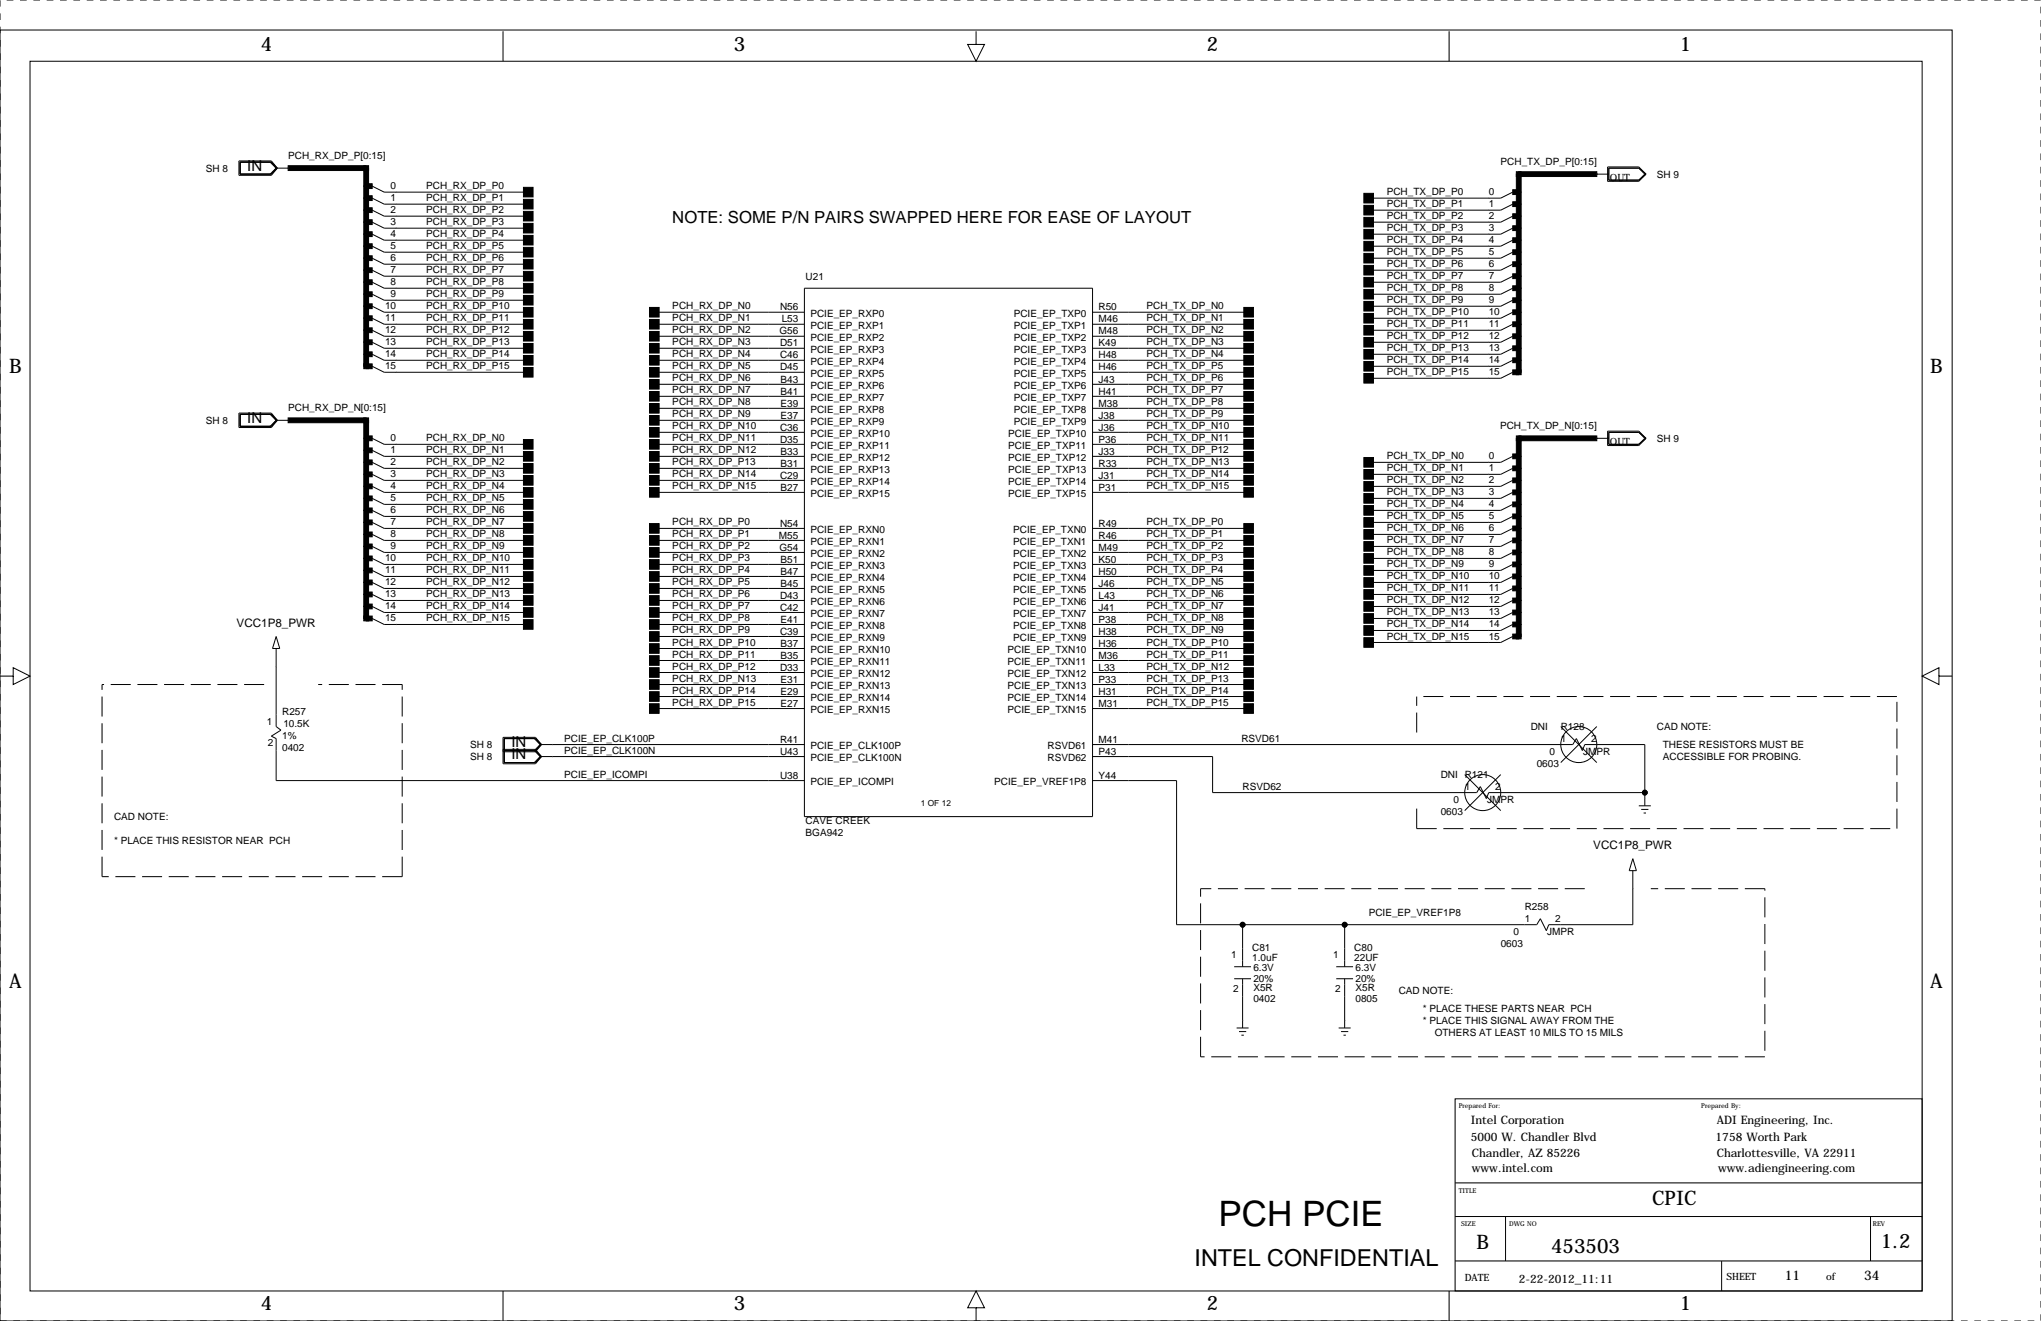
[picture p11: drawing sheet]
<svg xmlns="http://www.w3.org/2000/svg" width="432mm" height="279mm" viewBox="0 0 432 279" stroke-linecap="round" stroke-linejoin="round" font-family="sans-serif">
<path d="M0 0h431.8v279.4h-431.8z" fill="none" stroke="#000" stroke-width=".21" stroke-dasharray="1.4 1.4" stroke-linecap="butt"/>
<g fill="none" stroke="#000" stroke-width=".21">
<path d="M0 6.4h413v273h-413zM5.1 10.9h.1M6.3 13h400.4v260h-400.4zM106.4 6.6v6.4M206.5 6.6v2.8h1.8l-1.8 3.6-1.8-3.6h1.8M306.6 6.6v6.4M50.5 34h6.9l1.3 1.6-1.3 1.5h-6.9zM57.1 34.3l1.3 1.3M57.4 34.3h-6.6v2.5h6.6M57.4 34.3l1.3 1.3M57.4 34.3l1 1.3M58.4 35.6l-1.3 1.2"/>
<path d="M58.4 35.6l-1 1.2M58.4 35.6h2.6M58.7 35.6l-1.3 1.2M61 35.6h.1M78.7 39.4h.1M78.7 39.4l2.6 1.2h30.5M337.8 36.8h.1M337.8 36.8h2.6M340.1 35.3h6.6l1.5 1.5-1.5 1.6h-6.6zM346.7 35.6h-6.3v2.5h6.3M346.7 35.6l1.5 1.2M346.7 35.6l1.3 1.2-1.3 1.3"/>
<path d="M348.2 36.8l-1.5 1.3M78.7 41.9h.1M78.7 44.4h.1M78.7 52.1h.1M78.7 54.6h.1M78.7 57.2h.1M78.7 59.7h.1M78.7 47h.1M78.7 49.5h.1M78.7 59.7l2.6 1.3h30.5M78.7 41.9l2.6 1.3h30.5M78.7 44.4l2.6 1.3h30.5"/>
<path d="M78.7 47l2.6 1.3h30.5M78.7 49.5l2.6 1.3h30.5M78.7 52.1l2.6 1.2h30.5M78.7 54.6l2.6 1.3h30.5M78.7 57.2l2.6 1.2h30.5M83.8 45.7h.1M83.8 48.3h.1M83.8 50.8h.1M83.8 58.4h.1M83.8 40.6h.1M83.8 43.2h.1M83.8 53.3h.1"/>
<path d="M83.8 55.9h.1M315 41.9h.1M315 44.4h.1M315 52.1h.1M315 54.6h.1M315 57.2h.1M315 47h.1M315 49.5h.1M315 59.7h.1M320 40.6h.1M320 43.2h.1M320 45.7h.1"/>
<path d="M320 48.3h.1M320 50.8h.1M320 53.3h.1M320 55.9h.1M320 58.4h.1M320 40.6l-2.5 1.3h-27.9M320 43.2l-2.5 1.2h-27.9M320 45.7l-2.5 1.3h-27.9M320 48.3l-2.5 1.2h-27.9M320 50.8l-2.5 1.3h-27.9M320 53.3l-2.5 1.3h-27.9M320 55.9l-2.5 1.3h-27.9"/>
<path d="M320 58.4l-2.5 1.3h-27.9M78.7 64.8h.1M78.7 67.3h.1M78.7 69.8h.1M78.7 77.5h.1M78.7 62.2h.1M78.7 72.4h.1M78.7 74.9h.1M78.7 67.3l2.6 1.3h30.5M78.7 69.8l2.6 1.3h30.5M78.7 72.4l2.6 1.3h30.5M78.7 74.9l2.6 1.3h30.5"/>
<path d="M78.7 77.5l2.6 1.2h30.5M78.7 64.8l2.6 1.2h30.5M78.7 62.2l2.6 1.3h30.5M83.8 61h.1M83.8 63.5h.1M83.8 71.1h.1M83.8 73.7h.1M83.8 76.2h.1M83.8 66h.1M83.8 68.6h.1M83.8 78.7h.1M138.4 68.6h31.8"/>
<path d="M138.4 71.1h31.8M138.4 73.7h31.8M138.4 76.2h31.8M138.4 78.7h31.8M138.4 66h31.8M170.2 61h60.9v111.7h-60.9zM231.1 68.6h33.1M231.1 71.1h33.1M231.1 73.7h33.1M231.1 76.2h33.1M231.1 78.7h33.1M231.1 66h33.1"/>
<path d="M315 69.8h.1M315 77.5h.1M315 64.8h.1M315 67.3h.1M315 62.2h.1M315 72.4h.1M315 74.9h.1M320 61h.1M320 63.5h.1M320 66h.1M320 68.6h.1M320 71.1h.1"/>
<path d="M320 73.7h.1M320 76.2h.1M320 78.7h.1M320 61l-2.5 1.2h-27.9M320 63.5l-2.5 1.3h-27.9M320 66l-2.5 1.3h-27.9M320 68.6l-2.5 1.2h-27.9M320 71.1l-2.5 1.3h-27.9M320 73.7l-2.5 1.2h-27.9M320 76.2l-2.5 1.3h-27.9M320 78.7l-2.5 1.3h-27.9M50.5 87.4h6.9l1.3 1.5-1.3 1.5h-6.9z"/>
<path d="M57.1 87.6l1.3 1.3M57.4 87.6h-6.6v2.6h6.6M57.4 87.6l1.3 1.3M57.4 87.6l1 1.3M58.4 88.9h2.6M58.4 88.9l-1.3 1.3M58.4 88.9l-1 1.3M58.7 88.9l-1.3 1.3M61 88.9h.1M78.7 92.7h.1M78.7 95.2h.1M78.7 97.8h.1"/>
<path d="M78.7 97.8l2.6 1.3h30.5M78.7 92.7l2.6 1.3h30.5M78.7 95.2l2.6 1.3h30.5M83.8 96.5h.1M83.8 99.1h.1M83.8 94h.1M138.4 99.1h31.8M138.4 94h31.8M138.4 91.4h31.8M138.4 96.5h31.8M138.4 88.9h31.8M138.4 86.4h31.8"/>
<path d="M138.4 83.8h31.8M138.4 81.3h31.8M231.1 99.1h33.1M231.1 94h33.1M231.1 91.4h33.1M231.1 96.5h33.1M231.1 88.9h33.1M231.1 86.4h33.1M231.1 83.8h33.1M231.1 81.3h33.1M315 80h.1M315 97.8h.1"/>
<path d="M320 96.5h.1M320 99.1h.1M320 96.5l-2.5 1.3h-27.9M320 99.1l-2.5 1.2h-27.9M337.8 92.7h.1M337.8 92.7h2.6M340.1 91.2h6.6l1.5 1.5-1.5 1.5h-6.6zM346.7 91.4h-6.3v2.6h6.3M346.7 91.4l1.5 1.3M346.7 91.4l1.3 1.3-1.3 1.3M348.2 92.7l-1.5 1.3M78.7 118.1h.1"/>
<path d="M78.7 105.4h.1M78.7 113h.1M78.7 115.6h.1M78.7 100.3h.1M78.7 102.9h.1M78.7 107.9h.1M78.7 110.5h.1M78.7 102.9l2.6 1.2h30.5M78.7 100.3l2.6 1.3h30.5M78.7 118.1l2.6 1.3h30.5M78.7 115.6l2.6 1.2h30.5M78.7 113l2.6 1.3h30.5"/>
<path d="M78.7 110.5l2.6 1.3h30.5M78.7 105.4l2.6 1.3h30.5M78.7 107.9l2.6 1.3h30.5M83.8 114.3h.1M83.8 116.8h.1M83.8 119.4h.1M83.8 101.6h.1M83.8 104.1h.1M83.8 106.7h.1M83.8 109.2h.1M83.8 111.8h.1M138.4 104.1h31.8"/>
<path d="M138.4 101.6h31.8M138.4 119.4h31.8M138.4 116.8h31.8M138.4 114.3h31.8M138.4 111.8h31.8M231.1 104.1h33.1M231.1 101.6h33.1M231.1 119.4h33.1M231.1 116.8h33.1M231.1 114.3h33.1M231.1 111.8h33.1M315 105.4h.1"/>
<path d="M315 118.1h.1M315 100.3h.1M315 102.9h.1M315 107.9h.1M315 110.5h.1M315 113h.1M315 115.6h.1M320 116.8h.1M320 119.4h.1M320 101.6h.1M320 104.1h.1M320 106.7h.1"/>
<path d="M320 109.2h.1M320 111.8h.1M320 114.3h.1M320 116.8l-2.5 1.3h-27.9M320 119.4l-2.5 1.3h-27.9M320 101.6l-2.5 1.3h-27.9M320 104.1l-2.5 1.3h-27.9M320 106.7l-2.5 1.2h-27.9M320 109.2l-2.5 1.3h-27.9M320 111.8l-2.5 1.2h-27.9M320 114.3l-2.5 1.3h-27.9M58.4 134.6l.8 2.6h-1.5z"/>
<path d="M58.4 137.2v16.5l1 .7-2 1.3 1 .5v8.9h111.8M78.7 130.8h.1M78.7 120.7h.1M78.7 123.2h.1M78.7 125.7h.1M78.7 128.3h.1M78.7 120.7l2.6 1.2h30.5M78.7 130.8l2.6 1.3h30.5M78.7 123.2l2.6 1.3h30.5M78.7 125.7l2.6 1.3h30.5M78.7 128.3l2.6 1.2h30.5M83.8 121.9h.1"/>
<path d="M83.8 124.5h.1M83.8 127h.1M83.8 129.5h.1M83.8 132.1h.1M138.4 139.7h31.8M138.4 121.9h31.8M138.4 134.6h31.8M138.4 132.1h31.8M138.4 124.5h31.8M138.4 127h31.8M138.4 129.5h31.8M138.4 137.2h31.8"/>
<path d="M231.1 139.7h33.1M231.1 121.9h33.1M231.1 134.6h33.1M231.1 132.1h33.1M231.1 124.5h33.1M231.1 127h33.1M231.1 129.5h33.1M231.1 137.2h33.1M315 130.8h.1M315 120.7h.1M315 123.2h.1M315 125.7h.1"/>
<path d="M315 128.3h.1M315 133.3h.1M315 135.9h.1M320 121.9h.1M320 124.5h.1M320 127h.1M320 129.5h.1M320 132.1h.1M320 134.6h.1M320 121.9l-2.5 1.3h-27.9M320 124.5l-2.5 1.2h-27.9M320 127l-2.5 1.3h-27.9"/>
<path d="M320 129.5l-2.5 1.3h-27.9M320 132.1l-2.5 1.2h-27.9M320 134.6l-2.5 1.3h-27.9M0 143h2.8v-1.8l3.5 1.8-3.5 1.8v-1.8M58.4 141h.1M106.4 158.5h6.9l1.3 1.5M106.7 158.8h6.6M113 156.2l1.3 1.3M113.3 156.2h-6.6v5.1h6.6M113.3 158.8l1.3 1.2M113.3 158.8l1 1.2M113.3 156.2l1.3 1.3"/>
<path d="M113.3 156.2l1 1.3M114.3 157.5l-1.3 1.3 1.3 1.2M114.3 157.5l-1 1.3M114.3 157.5h55.9M114.6 157.5l-1.3-1.5h-6.9v5.5h6.9l1.3-1.5M114.6 157.5l-1.3 1.5h-6.9M114.6 157.5l-1.3 1.3M116.8 157.5h.1M138.4 144.8h31.8M138.4 149.9h31.8M138.4 142.2h31.8M138.4 147.3h31.8"/>
<path d="M231.1 144.8h33.1M231.1 149.9h33.1M231.1 142.2h33.1M231.1 147.3h33.1M231.1 157.5h101.6l.8-1.3 1.3 2.6 .5-1.3h12.7v12.9M330.2 153.7l7.6 7.6M337.8 153.7l-7.6 7.6M410.2 143v-1.8l-3.5 1.8 3.5 1.8v-1.8h2.8M114.3 160l-1.3 1.3M114.3 160l-1 1.3M114.3 160h55.9M114.6 160l-1.3 1.3"/>
<path d="M116.8 160h.1M231.1 165.1h17.8v30.5h76.2l.8-1.3 1.3 2.5 .5-1.2h17.7v-11.5M231.1 160h25.4v7.6h55.9l.8-1.2 1.3 2.5 .5-1.3h33M309.9 163.8l7.6 7.6M317.5 163.8l-7.6 7.6M346.7 170.4h2.5M347.2 171.2h1.5M347.7 172h.5M348 168.9h.1M262.9 195.6v8.9M284.5 195.6v8.9M345.4 188h.1"/>
<path d="M345.4 181.6l.8 2.5h-1.5zM261.1 207h3.6M261.1 204.5h3.6M261.6 217.4h2.6M262.1 218.2h1.6M262.6 218.9h.5M262.9 215.9h.1M262.9 207v10.4M282.7 207h3.6M282.7 204.5h3.6M283.2 217.4h2.6M283.7 218.2h1.5"/>
<path d="M284.2 218.9h.5M284.5 215.9h.1M284.5 207v10.4M307.8 232.4h98.9v40.6h-98.9zM307.8 250.2h98.9M307.8 257.3h98.9M318.5 257.3v9.4M395.7 257.3v9.4M106.4 273v6.4M206.5 276.6h1.8l-1.8-3.6-1.8 3.6h1.8v2.8M306.6 273v6.4M307.8 266.7h98.9"/>
<path d="M364.2 266.7v6.3"/>
<circle cx="334" cy="157.5" r="3.8"/>
<circle cx="313.7" cy="167.6" r="3.8"/>
<circle cx="348" cy="167.6" r=".51"/>
<circle cx="262.9" cy="195.6" r=".51"/>
<circle cx="284.5" cy="195.6" r=".51"/>
</g>
<g fill="#000" stroke="#000" stroke-width=".21">
<path d="M61 35.1h16.5v1h-16.5z" fill-rule="evenodd"/>
<path d="M77 35.6h1v3.8h-1z" fill-rule="evenodd"/>
<path d="M77 35.1h1v1h-1z" fill-rule="evenodd"/>
<path d="M77.5 38.9h1.2v1h-1.2z" fill-rule="evenodd"/>
<path d="M320.8 36.3h1v1h-1z" fill-rule="evenodd"/>
<path d="M321.3 36.3h16.5v1h-16.5z" fill-rule="evenodd"/>
<path d="M77 49.5h1v2.6h-1z" fill-rule="evenodd"/>
<path d="M77 57.2h1v2.5h-1z" fill-rule="evenodd"/>
<path d="M77 54.6h1v2.6h-1z" fill-rule="evenodd"/>
<path d="M77 52.1h1v2.5h-1z" fill-rule="evenodd"/>
<path d="M77 47h1v2.5h-1z" fill-rule="evenodd"/>
<path d="M77 44.4h1v2.6h-1z" fill-rule="evenodd"/>
<path d="M77 41.9h1v2.5h-1z" fill-rule="evenodd"/>
<path d="M77 39.4h1v2.5h-1z" fill-rule="evenodd"/>
<path d="M77.5 41.4h1.2v1h-1.2z" fill-rule="evenodd"/>
<path d="M77.5 43.9h1.2v1.1h-1.2z" fill-rule="evenodd"/>
<path d="M77.5 46.5h1.2v1h-1.2z" fill-rule="evenodd"/>
<path d="M77.5 49h1.2v1h-1.2z" fill-rule="evenodd"/>
<path d="M77.5 56.6h1.2v1.1h-1.2z" fill-rule="evenodd"/>
<path d="M77.5 54.1h1.2v1h-1.2z" fill-rule="evenodd"/>
<path d="M77.5 51.6h1.2v1h-1.2z" fill-rule="evenodd"/>
<path d="M110.7 44.7h2.1v2h-2.1z" fill-rule="evenodd"/>
<path d="M110.7 49.8h2.1v2h-2.1z" fill-rule="evenodd"/>
<path d="M110.7 52.3h2.1v2.1h-2.1z" fill-rule="evenodd"/>
<path d="M110.7 54.9h2.1v2h-2.1z" fill-rule="evenodd"/>
<path d="M110.7 57.4h2.1v2h-2.1z" fill-rule="evenodd"/>
<path d="M110.7 47.2h2.1v2.1h-2.1z" fill-rule="evenodd"/>
<path d="M110.7 42.2h2.1v2h-2.1z" fill-rule="evenodd"/>
<path d="M110.7 39.6h2.1v2.1h-2.1z" fill-rule="evenodd"/>
<path d="M288.5 51.1h2.1v2h-2.1z" fill-rule="evenodd"/>
<path d="M288.5 48.5h2.1v2h-2.1z" fill-rule="evenodd"/>
<path d="M288.5 46h2.1v2h-2.1z" fill-rule="evenodd"/>
<path d="M288.5 43.4h2.1v2.1h-2.1z" fill-rule="evenodd"/>
<path d="M288.5 40.9h2.1v2h-2.1z" fill-rule="evenodd"/>
<path d="M288.5 53.6h2.1v2h-2.1z" fill-rule="evenodd"/>
<path d="M288.5 56.1h2.1v2.1h-2.1z" fill-rule="evenodd"/>
<path d="M320 57.9h1.3v1h-1.3z" fill-rule="evenodd"/>
<path d="M320 55.4h1.3v1h-1.3z" fill-rule="evenodd"/>
<path d="M320 52.8h1.3v1h-1.3z" fill-rule="evenodd"/>
<path d="M320 50.3h1.3v1h-1.3z" fill-rule="evenodd"/>
<path d="M320 47.8h1.3v1h-1.3z" fill-rule="evenodd"/>
<path d="M320 45.2h1.3v1h-1.3z" fill-rule="evenodd"/>
<path d="M320 42.7h1.3v1h-1.3z" fill-rule="evenodd"/>
<path d="M320 40.1h1.3v1h-1.3z" fill-rule="evenodd"/>
<path d="M320.8 55.9h1v2.5h-1z" fill-rule="evenodd"/>
<path d="M320.8 53.3h1v2.6h-1z" fill-rule="evenodd"/>
<path d="M320.8 50.8h1v2.5h-1z" fill-rule="evenodd"/>
<path d="M320.8 48.3h1v2.5h-1z" fill-rule="evenodd"/>
<path d="M320.8 45.7h1v2.6h-1z" fill-rule="evenodd"/>
<path d="M320.8 43.2h1v2.5h-1z" fill-rule="evenodd"/>
<path d="M320.8 40.6h1v2.6h-1z" fill-rule="evenodd"/>
<path d="M320.8 36.8h1v3.8h-1z" fill-rule="evenodd"/>
<path d="M77 59.7h1v2.5h-1z" fill-rule="evenodd"/>
<path d="M77 69.8h1v2.6h-1z" fill-rule="evenodd"/>
<path d="M77 74.9h1v2.6h-1z" fill-rule="evenodd"/>
<path d="M77 72.4h1v2.5h-1z" fill-rule="evenodd"/>
<path d="M77 67.3h1v2.5h-1z" fill-rule="evenodd"/>
<path d="M77 64.8h1v2.5h-1z" fill-rule="evenodd"/>
<path d="M77 62.2h1v2.6h-1z" fill-rule="evenodd"/>
<path d="M77 77h1v1h-1z" fill-rule="evenodd"/>
<path d="M77.5 59.2h1.2v1h-1.2z" fill-rule="evenodd"/>
<path d="M77.5 69.3h1.2v1.1h-1.2z" fill-rule="evenodd"/>
<path d="M77.5 77h1.2v1h-1.2z" fill-rule="evenodd"/>
<path d="M77.5 74.4h1.2v1h-1.2z" fill-rule="evenodd"/>
<path d="M77.5 71.9h1.2v1h-1.2z" fill-rule="evenodd"/>
<path d="M77.5 66.8h1.2v1h-1.2z" fill-rule="evenodd"/>
<path d="M77.5 64.3h1.2v1h-1.2z" fill-rule="evenodd"/>
<path d="M77.5 61.7h1.2v1h-1.2z" fill-rule="evenodd"/>
<path d="M110.7 75.2h2.1v2h-2.1z" fill-rule="evenodd"/>
<path d="M110.7 70.1h2.1v2h-2.1z" fill-rule="evenodd"/>
<path d="M110.7 59.9h2.1v2.1h-2.1z" fill-rule="evenodd"/>
<path d="M110.7 62.5h2.1v2h-2.1z" fill-rule="evenodd"/>
<path d="M110.7 65h2.1v2.1h-2.1z" fill-rule="evenodd"/>
<path d="M110.7 67.6h2.1v2h-2.1z" fill-rule="evenodd"/>
<path d="M110.7 72.6h2.1v2.1h-2.1z" fill-rule="evenodd"/>
<path d="M110.7 77.7h2.1v2.1h-2.1z" fill-rule="evenodd"/>
<path d="M137.4 65h2v2.1h-2z" fill-rule="evenodd"/>
<path d="M137.4 70.1h2v2h-2z" fill-rule="evenodd"/>
<path d="M137.4 67.6h2v2h-2z" fill-rule="evenodd"/>
<path d="M137.4 72.6h2v2.1h-2z" fill-rule="evenodd"/>
<path d="M137.4 75.2h2v2h-2z" fill-rule="evenodd"/>
<path d="M137.4 77.7h2v2.1h-2z" fill-rule="evenodd"/>
<path d="M263.1 67.6h2.1v2h-2.1z" fill-rule="evenodd"/>
<path d="M263.1 70.1h2.1v2h-2.1z" fill-rule="evenodd"/>
<path d="M263.1 72.6h2.1v2.1h-2.1z" fill-rule="evenodd"/>
<path d="M263.1 75.2h2.1v2h-2.1z" fill-rule="evenodd"/>
<path d="M263.1 77.7h2.1v2.1h-2.1z" fill-rule="evenodd"/>
<path d="M263.1 65h2.1v2.1h-2.1z" fill-rule="evenodd"/>
<path d="M288.5 68.8h2.1v2.1h-2.1z" fill-rule="evenodd"/>
<path d="M288.5 73.9h2.1v2h-2.1z" fill-rule="evenodd"/>
<path d="M288.5 66.3h2.1v2h-2.1z" fill-rule="evenodd"/>
<path d="M288.5 76.5h2.1v2h-2.1z" fill-rule="evenodd"/>
<path d="M288.5 58.7h2.1v2h-2.1z" fill-rule="evenodd"/>
<path d="M288.5 61.2h2.1v2h-2.1z" fill-rule="evenodd"/>
<path d="M288.5 63.8h2.1v2h-2.1z" fill-rule="evenodd"/>
<path d="M288.5 71.4h2.1v2h-2.1z" fill-rule="evenodd"/>
<path d="M320 60.5h1.3v1h-1.3z" fill-rule="evenodd"/>
<path d="M320 78.2h1.3v1h-1.3z" fill-rule="evenodd"/>
<path d="M320 75.7h1.3v1h-1.3z" fill-rule="evenodd"/>
<path d="M320 73.2h1.3v1h-1.3z" fill-rule="evenodd"/>
<path d="M320 70.6h1.3v1h-1.3z" fill-rule="evenodd"/>
<path d="M320 68.1h1.3v1h-1.3z" fill-rule="evenodd"/>
<path d="M320 65.5h1.3v1h-1.3z" fill-rule="evenodd"/>
<path d="M320 63h1.3v1h-1.3z" fill-rule="evenodd"/>
<path d="M320.8 58.4h1v2.6h-1z" fill-rule="evenodd"/>
<path d="M320.8 61h1v2.5h-1z" fill-rule="evenodd"/>
<path d="M320.8 63.5h1v2.5h-1z" fill-rule="evenodd"/>
<path d="M320.8 66h1v2.6h-1z" fill-rule="evenodd"/>
<path d="M320.8 68.6h1v2.5h-1z" fill-rule="evenodd"/>
<path d="M320.8 71.1h1v2.6h-1z" fill-rule="evenodd"/>
<path d="M320.8 73.7h1v2.5h-1z" fill-rule="evenodd"/>
<path d="M320.8 76.2h1v2.5h-1z" fill-rule="evenodd"/>
<path d="M320.8 78.2h1v1h-1z" fill-rule="evenodd"/>
<path d="M61 88.4h16.5v1h-16.5z" fill-rule="evenodd"/>
<path d="M77 88.9h1v3.8h-1z" fill-rule="evenodd"/>
<path d="M77 92.7h1v2.5h-1z" fill-rule="evenodd"/>
<path d="M77 95.2h1v2.6h-1z" fill-rule="evenodd"/>
<path d="M77 88.4h1v1h-1z" fill-rule="evenodd"/>
<path d="M77.5 92.2h1.2v1h-1.2z" fill-rule="evenodd"/>
<path d="M77.5 94.7h1.2v1.1h-1.2z" fill-rule="evenodd"/>
<path d="M77.5 97.3h1.2v1h-1.2z" fill-rule="evenodd"/>
<path d="M110.7 93h2.1v2h-2.1z" fill-rule="evenodd"/>
<path d="M110.7 95.5h2.1v2h-2.1z" fill-rule="evenodd"/>
<path d="M137.4 95.5h2v2h-2z" fill-rule="evenodd"/>
<path d="M137.4 80.3h2v2h-2z" fill-rule="evenodd"/>
<path d="M137.4 82.8h2v2h-2z" fill-rule="evenodd"/>
<path d="M137.4 85.3h2v2.1h-2z" fill-rule="evenodd"/>
<path d="M137.4 87.9h2v2h-2z" fill-rule="evenodd"/>
<path d="M137.4 90.4h2v2.1h-2z" fill-rule="evenodd"/>
<path d="M137.4 93h2v2h-2z" fill-rule="evenodd"/>
<path d="M263.1 93h2.1v2h-2.1z" fill-rule="evenodd"/>
<path d="M263.1 90.4h2.1v2.1h-2.1z" fill-rule="evenodd"/>
<path d="M263.1 95.5h2.1v2h-2.1z" fill-rule="evenodd"/>
<path d="M263.1 87.9h2.1v2h-2.1z" fill-rule="evenodd"/>
<path d="M263.1 85.3h2.1v2.1h-2.1z" fill-rule="evenodd"/>
<path d="M263.1 82.8h2.1v2h-2.1z" fill-rule="evenodd"/>
<path d="M263.1 80.3h2.1v2h-2.1z" fill-rule="evenodd"/>
<path d="M288.5 79h2.1v2h-2.1z" fill-rule="evenodd"/>
<path d="M288.5 96.8h2.1v2h-2.1z" fill-rule="evenodd"/>
<path d="M320 98.6h1.3v1h-1.3z" fill-rule="evenodd"/>
<path d="M320 96h1.3v1h-1.3z" fill-rule="evenodd"/>
<path d="M320.8 92.7h1v3.8h-1z" fill-rule="evenodd"/>
<path d="M320.8 96.5h1v2.6h-1z" fill-rule="evenodd"/>
<path d="M320.8 92.2h1v1h-1z" fill-rule="evenodd"/>
<path d="M321.3 92.2h16.5v1h-16.5z" fill-rule="evenodd"/>
<path d="M77 115.6h1v2.5h-1z" fill-rule="evenodd"/>
<path d="M77 113h1v2.6h-1z" fill-rule="evenodd"/>
<path d="M77 97.8h1v2.5h-1z" fill-rule="evenodd"/>
<path d="M77 100.3h1v2.6h-1z" fill-rule="evenodd"/>
<path d="M77 102.9h1v2.5h-1z" fill-rule="evenodd"/>
<path d="M77 105.4h1v2.5h-1z" fill-rule="evenodd"/>
<path d="M77 107.9h1v2.6h-1z" fill-rule="evenodd"/>
<path d="M77 110.5h1v2.5h-1z" fill-rule="evenodd"/>
<path d="M77.5 115.1h1.2v1h-1.2z" fill-rule="evenodd"/>
<path d="M77.5 117.6h1.2v1h-1.2z" fill-rule="evenodd"/>
<path d="M77.5 99.8h1.2v1h-1.2z" fill-rule="evenodd"/>
<path d="M77.5 102.4h1.2v1h-1.2z" fill-rule="evenodd"/>
<path d="M77.5 104.9h1.2v1h-1.2z" fill-rule="evenodd"/>
<path d="M77.5 107.4h1.2v1.1h-1.2z" fill-rule="evenodd"/>
<path d="M77.5 110h1.2v1h-1.2z" fill-rule="evenodd"/>
<path d="M77.5 112.5h1.2v1h-1.2z" fill-rule="evenodd"/>
<path d="M110.7 98h2.1v2.1h-2.1z" fill-rule="evenodd"/>
<path d="M110.7 100.6h2.1v2h-2.1z" fill-rule="evenodd"/>
<path d="M110.7 103.1h2.1v2.1h-2.1z" fill-rule="evenodd"/>
<path d="M110.7 105.7h2.1v2h-2.1z" fill-rule="evenodd"/>
<path d="M110.7 108.2h2.1v2h-2.1z" fill-rule="evenodd"/>
<path d="M110.7 110.7h2.1v2.1h-2.1z" fill-rule="evenodd"/>
<path d="M110.7 113.3h2.1v2h-2.1z" fill-rule="evenodd"/>
<path d="M110.7 115.8h2.1v2.1h-2.1z" fill-rule="evenodd"/>
<path d="M137.4 98h2v2.1h-2z" fill-rule="evenodd"/>
<path d="M137.4 110.7h2v2.1h-2z" fill-rule="evenodd"/>
<path d="M137.4 115.8h2v2.1h-2z" fill-rule="evenodd"/>
<path d="M137.4 100.6h2v2h-2z" fill-rule="evenodd"/>
<path d="M137.4 103.1h2v2.1h-2z" fill-rule="evenodd"/>
<path d="M137.4 113.3h2v2h-2z" fill-rule="evenodd"/>
<path d="M263.1 103.1h2.1v2.1h-2.1z" fill-rule="evenodd"/>
<path d="M263.1 98h2.1v2.1h-2.1z" fill-rule="evenodd"/>
<path d="M263.1 100.6h2.1v2h-2.1z" fill-rule="evenodd"/>
<path d="M263.1 115.8h2.1v2.1h-2.1z" fill-rule="evenodd"/>
<path d="M263.1 113.3h2.1v2h-2.1z" fill-rule="evenodd"/>
<path d="M263.1 110.7h2.1v2.1h-2.1z" fill-rule="evenodd"/>
<path d="M288.5 99.3h2.1v2h-2.1z" fill-rule="evenodd"/>
<path d="M288.5 101.9h2.1v2h-2.1z" fill-rule="evenodd"/>
<path d="M288.5 104.4h2.1v2h-2.1z" fill-rule="evenodd"/>
<path d="M288.5 106.9h2.1v2.1h-2.1z" fill-rule="evenodd"/>
<path d="M288.5 109.5h2.1v2h-2.1z" fill-rule="evenodd"/>
<path d="M288.5 112h2.1v2h-2.1z" fill-rule="evenodd"/>
<path d="M288.5 114.6h2.1v2h-2.1z" fill-rule="evenodd"/>
<path d="M288.5 117.1h2.1v2h-2.1z" fill-rule="evenodd"/>
<path d="M320 116.3h1.3v1h-1.3z" fill-rule="evenodd"/>
<path d="M320 113.8h1.3v1h-1.3z" fill-rule="evenodd"/>
<path d="M320 111.3h1.3v1h-1.3z" fill-rule="evenodd"/>
<path d="M320 108.7h1.3v1h-1.3z" fill-rule="evenodd"/>
<path d="M320 106.2h1.3v1h-1.3z" fill-rule="evenodd"/>
<path d="M320 103.6h1.3v1h-1.3z" fill-rule="evenodd"/>
<path d="M320 101.1h1.3v1h-1.3z" fill-rule="evenodd"/>
<path d="M320 118.9h1.3v1h-1.3z" fill-rule="evenodd"/>
<path d="M320.8 99.1h1v2.5h-1z" fill-rule="evenodd"/>
<path d="M320.8 101.6h1v2.5h-1z" fill-rule="evenodd"/>
<path d="M320.8 104.1h1v2.6h-1z" fill-rule="evenodd"/>
<path d="M320.8 106.7h1v2.5h-1z" fill-rule="evenodd"/>
<path d="M320.8 109.2h1v2.6h-1z" fill-rule="evenodd"/>
<path d="M320.8 111.8h1v2.5h-1z" fill-rule="evenodd"/>
<path d="M320.8 114.3h1v2.5h-1z" fill-rule="evenodd"/>
<path d="M320.8 116.8h1v2.6h-1z" fill-rule="evenodd"/>
<path d="M77 128.3h1v2.5h-1z" fill-rule="evenodd"/>
<path d="M77 125.7h1v2.6h-1z" fill-rule="evenodd"/>
<path d="M77 123.2h1v2.5h-1z" fill-rule="evenodd"/>
<path d="M77 120.7h1v2.5h-1z" fill-rule="evenodd"/>
<path d="M77 118.1h1v2.6h-1z" fill-rule="evenodd"/>
<path d="M77 130.3h1v1h-1z" fill-rule="evenodd"/>
<path d="M77.5 120.1h1.2v1.1h-1.2z" fill-rule="evenodd"/>
<path d="M77.5 122.7h1.2v1h-1.2z" fill-rule="evenodd"/>
<path d="M77.5 125.2h1.2v1h-1.2z" fill-rule="evenodd"/>
<path d="M77.5 127.8h1.2v1h-1.2z" fill-rule="evenodd"/>
<path d="M77.5 130.3h1.2v1h-1.2z" fill-rule="evenodd"/>
<path d="M110.7 123.4h2.1v2.1h-2.1z" fill-rule="evenodd"/>
<path d="M110.7 131.1h2.1v2h-2.1z" fill-rule="evenodd"/>
<path d="M110.7 118.4h2.1v2h-2.1z" fill-rule="evenodd"/>
<path d="M110.7 120.9h2.1v2h-2.1z" fill-rule="evenodd"/>
<path d="M110.7 128.5h2.1v2.1h-2.1z" fill-rule="evenodd"/>
<path d="M110.7 126h2.1v2h-2.1z" fill-rule="evenodd"/>
<path d="M137.4 120.9h2v2h-2z" fill-rule="evenodd"/>
<path d="M137.4 123.4h2v2.1h-2z" fill-rule="evenodd"/>
<path d="M137.4 126h2v2h-2z" fill-rule="evenodd"/>
<path d="M137.4 128.5h2v2.1h-2z" fill-rule="evenodd"/>
<path d="M137.4 131.1h2v2h-2z" fill-rule="evenodd"/>
<path d="M137.4 133.6h2v2h-2z" fill-rule="evenodd"/>
<path d="M137.4 136.1h2v2.1h-2z" fill-rule="evenodd"/>
<path d="M137.4 118.4h2v2h-2z" fill-rule="evenodd"/>
<path d="M263.1 120.9h2.1v2h-2.1z" fill-rule="evenodd"/>
<path d="M263.1 118.4h2.1v2h-2.1z" fill-rule="evenodd"/>
<path d="M263.1 133.6h2.1v2h-2.1z" fill-rule="evenodd"/>
<path d="M263.1 131.1h2.1v2h-2.1z" fill-rule="evenodd"/>
<path d="M263.1 123.4h2.1v2.1h-2.1z" fill-rule="evenodd"/>
<path d="M263.1 126h2.1v2h-2.1z" fill-rule="evenodd"/>
<path d="M263.1 128.5h2.1v2.1h-2.1z" fill-rule="evenodd"/>
<path d="M263.1 136.1h2.1v2.1h-2.1z" fill-rule="evenodd"/>
<path d="M288.5 129.8h2.1v2h-2.1z" fill-rule="evenodd"/>
<path d="M288.5 124.7h2.1v2h-2.1z" fill-rule="evenodd"/>
<path d="M288.5 122.2h2.1v2h-2.1z" fill-rule="evenodd"/>
<path d="M288.5 119.6h2.1v2.1h-2.1z" fill-rule="evenodd"/>
<path d="M288.5 127.3h2.1v2h-2.1z" fill-rule="evenodd"/>
<path d="M288.5 134.9h2.1v2h-2.1z" fill-rule="evenodd"/>
<path d="M288.5 132.3h2.1v2.1h-2.1z" fill-rule="evenodd"/>
<path d="M320 134.1h1.3v1h-1.3z" fill-rule="evenodd"/>
<path d="M320 131.6h1.3v1h-1.3z" fill-rule="evenodd"/>
<path d="M320 129h1.3v1h-1.3z" fill-rule="evenodd"/>
<path d="M320 126.5h1.3v1h-1.3z" fill-rule="evenodd"/>
<path d="M320 124h1.3v1h-1.3z" fill-rule="evenodd"/>
<path d="M320 121.4h1.3v1h-1.3z" fill-rule="evenodd"/>
<path d="M320.8 132.1h1v2.5h-1z" fill-rule="evenodd"/>
<path d="M320.8 129.5h1v2.6h-1z" fill-rule="evenodd"/>
<path d="M320.8 127h1v2.5h-1z" fill-rule="evenodd"/>
<path d="M320.8 124.5h1v2.5h-1z" fill-rule="evenodd"/>
<path d="M320.8 121.9h1v2.6h-1z" fill-rule="evenodd"/>
<path d="M320.8 119.4h1v2.5h-1z" fill-rule="evenodd"/>
<path d="M320.8 134.1h1v1h-1z" fill-rule="evenodd"/>
<path d="M137.4 148.8h2v2.1h-2z" fill-rule="evenodd"/>
<path d="M137.4 146.3h2v2h-2z" fill-rule="evenodd"/>
<path d="M137.4 141.2h2v2.1h-2z" fill-rule="evenodd"/>
<path d="M137.4 138.7h2v2h-2z" fill-rule="evenodd"/>
<path d="M137.4 143.8h2v2h-2z" fill-rule="evenodd"/>
<path d="M263.1 138.7h2.1v2h-2.1z" fill-rule="evenodd"/>
<path d="M263.1 143.8h2.1v2h-2.1z" fill-rule="evenodd"/>
<path d="M263.1 148.8h2.1v2.1h-2.1z" fill-rule="evenodd"/>
<path d="M263.1 141.2h2.1v2.1h-2.1z" fill-rule="evenodd"/>
<path d="M263.1 146.3h2.1v2h-2.1z" fill-rule="evenodd"/>
<circle cx="348" cy="167.6" r=".51"/>
<circle cx="262.9" cy="195.6" r=".51"/>
<circle cx="284.5" cy="195.6" r=".51"/>
</g>
<g fill="none" stroke="#000" stroke-width=".21" stroke-dasharray="4.2 1.4" stroke-linecap="butt">
<path d="M55.9 144.8h-34.3M85.1 144.8h-17.8M299.7 154.9v-7.6M401.3 147.3h-101.6M299.7 175.3h101.6M299.7 175.3v-5.1M401.3 175.3v-28M21.6 185.4v-40.6M85.1 185.4v-40.6M85.1 185.4h-63.5M335.3 188h-81.3M373.4 188h-24.2"/>
<path d="M254 223.5v-35.5M373.4 223.5h-119.4M373.4 222.2v-34.2"/>
</g>
<text font-size="7.4" x="257.8" y="259.4">PCH PCIE</text>
<text font-size="4.9" x="252.7" y="267.8">INTEL CONFIDENTIAL</text>
<g font-size="4.2">
<text x="55.2" y="10.9">4</text>
<text x="155.3" y="10.9">3</text>
<text x="255.3" y="10.9">2</text>
<text x="355.4" y="10.9">1</text>
<text x="2" y="78.9">B</text>
<text x="408.4" y="78.9">B</text>
<text x="2" y="209">A</text>
<text x="408.4" y="209">A</text>
<text x="349.5" y="255">CPIC</text>
<text x="397.9" y="263.9">1.2</text>
<text x="312.4" y="264.1">B</text>
<text x="328.2" y="265">453503</text>
<text x="55.2" y="277.1">4</text>
<text x="155.3" y="277.1">3</text>
<text x="255.3" y="277.1">2</text>
<text x="355.4" y="277.1">1</text>
</g>
<text font-size="3.5" x="142.2" y="47.2">NOTE: SOME P/N PAIRS SWAPPED HERE FOR EASE OF LAYOUT</text>
<g font-size="3.2">
<text x="52.3" y="36.1">IN</text>
<text x="52.3" y="89.5">IN</text>
<text x="108.2" y="160.6">IN</text>
<text x="108.2" y="158.1">IN</text>
</g>
<g font-size="2.8">
<text x="377.6" y="270.6">11</text>
<text x="394.4" y="270.6">34</text>
</g>
<g font-size="2.5">
<text x="50" y="132.6">VCC1P8_PWR</text>
<text x="337.1" y="179.6">VCC1P8_PWR</text>
<text x="311.2" y="237.8">Intel Corporation</text>
<text x="363.2" y="237.8">ADI Engineering, Inc.</text>
<text x="311.2" y="241.4">5000 W. Chandler Blvd</text>
<text x="311.4" y="244.7">Chandler, AZ 85226</text>
<text x="363" y="241.4">1758 Worth Park</text>
<text x="363.2" y="244.7">Charlottesville, VA 22911</text>
<text x="311.4" y="248">www.intel.com</text>
<text x="363.5" y="248">www.adiengineering.com</text>
<text x="321.3" y="271.4">2-22-2012_11:11</text>
</g>
<g font-size="2.1">
<text x="61" y="33.7">PCH_RX_DP_P[0:15]</text>
<text x="317.5" y="34.9">PCH_TX_DP_P[0:15]</text>
<text x="43.6" y="36.3">SH 8</text>
<text x="82.6" y="40">0</text>
<text x="90.2" y="40">PCH_RX_DP_P0</text>
<text x="293.4" y="41.3">PCH_TX_DP_P0</text>
<text x="315" y="41.3">0</text>
<text x="340.6" y="38.3">OUT</text>
<text x="350.5" y="37.6">SH 9</text>
<text x="82.6" y="47.6">3</text>
<text x="82.6" y="45.1">2</text>
<text x="82.6" y="42.5">1</text>
<text x="90.2" y="42.5">PCH_RX_DP_P1</text>
<text x="90.2" y="47.6">PCH_RX_DP_P3</text>
<text x="90.2" y="45.1">PCH_RX_DP_P2</text>
<text x="293.4" y="43.8">PCH_TX_DP_P1</text>
<text x="293.4" y="46.4">PCH_TX_DP_P2</text>
<text x="315" y="46.4">2</text>
<text x="315" y="43.8">1</text>
<text x="82.6" y="52.7">5</text>
<text x="82.6" y="50.2">4</text>
<text x="90.2" y="52.7">PCH_RX_DP_P5</text>
<text x="90.2" y="50.2">PCH_RX_DP_P4</text>
<text x="293.4" y="54">PCH_TX_DP_P5</text>
<text x="293.4" y="48.9">PCH_TX_DP_P3</text>
<text x="293.4" y="51.4">PCH_TX_DP_P4</text>
<text x="315" y="54">5</text>
<text x="315" y="51.4">4</text>
<text x="315" y="48.9">3</text>
<text x="82.6" y="57.8">7</text>
<text x="82.6" y="55.2">6</text>
<text x="90.2" y="57.8">PCH_RX_DP_P7</text>
<text x="90.2" y="55.2">PCH_RX_DP_P6</text>
<text x="170.4" y="59.3">U21</text>
<text x="293.4" y="59.1">PCH_TX_DP_P7</text>
<text x="293.4" y="56.5">PCH_TX_DP_P6</text>
<text x="315" y="59.1">7</text>
<text x="315" y="56.5">6</text>
<text x="81.5" y="65.4">10</text>
<text x="82.6" y="62.9">9</text>
<text x="82.6" y="60.3">8</text>
<text x="90.2" y="65.4">PCH_RX_DP_P10</text>
<text x="90.2" y="62.9">PCH_RX_DP_P9</text>
<text x="90.2" y="60.3">PCH_RX_DP_P8</text>
<text x="142.2" y="65.4">PCH_RX_DP_N0</text>
<text x="165" y="65.7">N56</text>
<text x="232.4" y="65.7">R50</text>
<text x="242.6" y="65.4">PCH_TX_DP_N0</text>
<text x="293.4" y="64.1">PCH_TX_DP_P9</text>
<text x="293.4" y="61.6">PCH_TX_DP_P8</text>
<text x="315" y="64.1">9</text>
<text x="315" y="61.6">8</text>
<text x="81.5" y="70.5">12</text>
<text x="81.5" y="67.9">11</text>
<text x="90.2" y="67.9">PCH_RX_DP_P11</text>
<text x="90.2" y="70.5">PCH_RX_DP_P12</text>
<text x="142.2" y="67.9">PCH_RX_DP_N1</text>
<text x="142.2" y="70.5">PCH_RX_DP_N2</text>
<text x="164.9" y="70.7">G56</text>
<text x="165.4" y="68.2">L53</text>
<text x="171.4" y="69.6">PCIE_EP_RXP1</text>
<text x="171.4" y="67.1">PCIE_EP_RXP0</text>
<text x="214.5" y="69.6">PCIE_EP_TXP1</text>
<text x="214.5" y="67.1">PCIE_EP_TXP0</text>
<text x="232.4" y="68.2">M46</text>
<text x="232.4" y="70.7">M48</text>
<text x="242.6" y="70.5">PCH_TX_DP_N2</text>
<text x="242.6" y="67.9">PCH_TX_DP_N1</text>
<text x="293.4" y="71.8">PCH_TX_DP_P12</text>
<text x="293.4" y="66.7">PCH_TX_DP_P10</text>
<text x="293.4" y="69.2">PCH_TX_DP_P11</text>
<text x="315" y="71.8">12</text>
<text x="315" y="69.2">11</text>
<text x="315" y="66.7">10</text>
<text x="81.5" y="75.6">14</text>
<text x="81.5" y="73">13</text>
<text x="90.2" y="73">PCH_RX_DP_P13</text>
<text x="90.2" y="75.6">PCH_RX_DP_P14</text>
<text x="142.2" y="75.6">PCH_RX_DP_N4</text>
<text x="142.2" y="73">PCH_RX_DP_N3</text>
<text x="165" y="75.8">C46</text>
<text x="165" y="73.3">D51</text>
<text x="171.4" y="77.2">PCIE_EP_RXP4</text>
<text x="171.4" y="74.7">PCIE_EP_RXP3</text>
<text x="171.4" y="72.1">PCIE_EP_RXP2</text>
<text x="214.5" y="74.7">PCIE_EP_TXP3</text>
<text x="214.5" y="77.2">PCIE_EP_TXP4</text>
<text x="214.5" y="72.1">PCIE_EP_TXP2</text>
<text x="232.4" y="73.3">K49</text>
<text x="232.4" y="75.8">H48</text>
<text x="242.6" y="75.6">PCH_TX_DP_N4</text>
<text x="242.6" y="73">PCH_TX_DP_N3</text>
<text x="293.4" y="76.8">PCH_TX_DP_P14</text>
<text x="293.4" y="74.3">PCH_TX_DP_P13</text>
<text x="315" y="76.8">14</text>
<text x="315" y="74.3">13</text>
<text x="81.5" y="78.1">15</text>
<text x="90.2" y="78.1">PCH_RX_DP_P15</text>
<text x="142.2" y="83.2">PCH_RX_DP_N7</text>
<text x="142.2" y="80.6">PCH_RX_DP_N6</text>
<text x="142.2" y="78.1">PCH_RX_DP_N5</text>
<text x="165" y="78.4">D45</text>
<text x="165.1" y="83.4">B41</text>
<text x="165.1" y="80.9">B43</text>
<text x="171.4" y="82.3">PCIE_EP_RXP6</text>
<text x="171.4" y="79.8">PCIE_EP_RXP5</text>
<text x="214.5" y="82.3">PCIE_EP_TXP6</text>
<text x="214.5" y="79.8">PCIE_EP_TXP5</text>
<text x="232.4" y="83.4">H41</text>
<text x="232.4" y="80.9">J43</text>
<text x="232.4" y="78.4">H46</text>
<text x="242.6" y="78.1">PCH_TX_DP_P5</text>
<text x="242.6" y="80.6">PCH_TX_DP_P6</text>
<text x="242.6" y="83.2">PCH_TX_DP_P7</text>
<text x="293.4" y="79.4">PCH_TX_DP_P15</text>
<text x="315" y="79.4">15</text>
<text x="43.6" y="89.7">SH 8</text>
<text x="61" y="87">PCH_RX_DP_N[0:15]</text>
<text x="142.2" y="88.3">PCH_RX_DP_N9</text>
<text x="142.2" y="85.7">PCH_RX_DP_N8</text>
<text x="165.1" y="88.5">E37</text>
<text x="165.1" y="86">E39</text>
<text x="171.4" y="89.9">PCIE_EP_RXP9</text>
<text x="171.4" y="87.4">PCIE_EP_RXP8</text>
<text x="171.4" y="84.8">PCIE_EP_RXP7</text>
<text x="214.5" y="84.8">PCIE_EP_TXP7</text>
<text x="214.5" y="87.4">PCIE_EP_TXP8</text>
<text x="214.5" y="89.9">PCIE_EP_TXP9</text>
<text x="232.4" y="86">M38</text>
<text x="232.4" y="88.5">J38</text>
<text x="242.6" y="85.7">PCH_TX_DP_P8</text>
<text x="242.6" y="88.3">PCH_TX_DP_P9</text>
<text x="82.6" y="95.9">1</text>
<text x="82.6" y="93.3">0</text>
<text x="90.2" y="95.9">PCH_RX_DP_N1</text>
<text x="90.2" y="93.3">PCH_RX_DP_N0</text>
<text x="142.2" y="93.3">PCH_RX_DP_N11</text>
<text x="142.2" y="90.8">PCH_RX_DP_N10</text>
<text x="142.2" y="95.9">PCH_RX_DP_N12</text>
<text x="165" y="93.6">D35</text>
<text x="165" y="91.1">C36</text>
<text x="171.4" y="95">PCIE_EP_RXP11</text>
<text x="171.4" y="92.5">PCIE_EP_RXP10</text>
<text x="213.3" y="92.5">PCIE_EP_TXP10</text>
<text x="213.3" y="95">PCIE_EP_TXP11</text>
<text x="232.4" y="91.1">J36</text>
<text x="232.4" y="93.6">P36</text>
<text x="242.6" y="95.9">PCH_TX_DP_P12</text>
<text x="242.6" y="90.8">PCH_TX_DP_N10</text>
<text x="242.6" y="93.3">PCH_TX_DP_N11</text>
<text x="317.4" y="90.8">PCH_TX_DP_N[0:15]</text>
<text x="340.6" y="94.2">OUT</text>
<text x="350.5" y="93.5">SH 9</text>
<text x="82.6" y="101">3</text>
<text x="82.6" y="98.4">2</text>
<text x="90.2" y="101">PCH_RX_DP_N3</text>
<text x="90.2" y="98.4">PCH_RX_DP_N2</text>
<text x="142.2" y="101">PCH_RX_DP_N14</text>
<text x="142.2" y="98.4">PCH_RX_DP_P13</text>
<text x="165" y="101.2">C29</text>
<text x="165.1" y="96.1">B33</text>
<text x="165.1" y="98.7">B31</text>
<text x="171.4" y="97.5">PCIE_EP_RXP12</text>
<text x="171.4" y="100.1">PCIE_EP_RXP13</text>
<text x="213.3" y="100.1">PCIE_EP_TXP13</text>
<text x="213.3" y="97.5">PCIE_EP_TXP12</text>
<text x="232.4" y="98.7">R33</text>
<text x="232.4" y="101.2">J31</text>
<text x="232.4" y="96.1">J33</text>
<text x="242.6" y="101">PCH_TX_DP_N14</text>
<text x="242.6" y="98.4">PCH_TX_DP_N13</text>
<text x="293.4" y="97.2">PCH_TX_DP_N0</text>
<text x="293.4" y="99.7">PCH_TX_DP_N1</text>
<text x="315" y="99.7">1</text>
<text x="315" y="97.2">0</text>
<text x="82.6" y="106">5</text>
<text x="82.6" y="103.5">4</text>
<text x="90.2" y="106">PCH_RX_DP_N5</text>
<text x="90.2" y="103.5">PCH_RX_DP_N4</text>
<text x="142.2" y="103.5">PCH_RX_DP_N15</text>
<text x="165.1" y="103.8">B27</text>
<text x="171.4" y="105.2">PCIE_EP_RXP15</text>
<text x="171.4" y="102.6">PCIE_EP_RXP14</text>
<text x="213.3" y="105.2">PCIE_EP_TXP15</text>
<text x="213.3" y="102.6">PCIE_EP_TXP14</text>
<text x="232.4" y="103.8">P31</text>
<text x="242.6" y="103.5">PCH_TX_DP_N15</text>
<text x="293.4" y="107.3">PCH_TX_DP_N4</text>
<text x="293.4" y="104.8">PCH_TX_DP_N3</text>
<text x="293.4" y="102.2">PCH_TX_DP_N2</text>
<text x="315" y="107.3">4</text>
<text x="315" y="104.8">3</text>
<text x="315" y="102.2">2</text>
<text x="82.6" y="111.1">7</text>
<text x="82.6" y="108.6">6</text>
<text x="82.6" y="113.7">8</text>
<text x="90.2" y="113.7">PCH_RX_DP_N8</text>
<text x="90.2" y="111.1">PCH_RX_DP_N7</text>
<text x="90.2" y="108.6">PCH_RX_DP_N6</text>
<text x="142.2" y="113.7">PCH_RX_DP_P1</text>
<text x="142.2" y="111.1">PCH_RX_DP_P0</text>
<text x="164.8" y="113.9">M55</text>
<text x="165" y="111.4">N54</text>
<text x="171.4" y="112.8">PCIE_EP_RXN0</text>
<text x="214.3" y="112.8">PCIE_EP_TXN0</text>
<text x="232.4" y="113.9">R46</text>
<text x="232.4" y="111.4">R49</text>
<text x="242.6" y="111.1">PCH_TX_DP_P0</text>
<text x="242.6" y="113.7">PCH_TX_DP_P1</text>
<text x="293.4" y="112.4">PCH_TX_DP_N6</text>
<text x="293.4" y="109.9">PCH_TX_DP_N5</text>
<text x="315" y="112.4">6</text>
<text x="315" y="109.9">5</text>
<text x="81.5" y="118.7">10</text>
<text x="82.6" y="116.2">9</text>
<text x="90.2" y="118.7">PCH_RX_DP_N10</text>
<text x="90.2" y="116.2">PCH_RX_DP_N9</text>
<text x="142.2" y="118.7">PCH_RX_DP_P3</text>
<text x="142.2" y="116.2">PCH_RX_DP_P2</text>
<text x="164.9" y="116.5">G54</text>
<text x="165.1" y="119">B51</text>
<text x="171.4" y="117.9">PCIE_EP_RXN2</text>
<text x="171.4" y="115.3">PCIE_EP_RXN1</text>
<text x="214.3" y="117.9">PCIE_EP_TXN2</text>
<text x="214.3" y="115.3">PCIE_EP_TXN1</text>
<text x="232.4" y="119">K50</text>
<text x="232.4" y="116.5">M49</text>
<text x="242.6" y="116.2">PCH_TX_DP_P2</text>
<text x="242.6" y="118.7">PCH_TX_DP_P3</text>
<text x="293.4" y="117.5">PCH_TX_DP_N8</text>
<text x="293.4" y="114.9">PCH_TX_DP_N7</text>
<text x="315" y="114.9">7</text>
<text x="315" y="117.5">8</text>
<text x="81.5" y="123.8">12</text>
<text x="81.5" y="121.3">11</text>
<text x="90.2" y="121.3">PCH_RX_DP_N11</text>
<text x="90.2" y="123.8">PCH_RX_DP_N12</text>
<text x="142.2" y="123.8">PCH_RX_DP_P5</text>
<text x="142.2" y="121.3">PCH_RX_DP_P4</text>
<text x="165.1" y="124.1">B45</text>
<text x="165.1" y="121.5">B47</text>
<text x="171.4" y="125.5">PCIE_EP_RXN5</text>
<text x="171.4" y="122.9">PCIE_EP_RXN4</text>
<text x="171.4" y="120.4">PCIE_EP_RXN3</text>
<text x="214.3" y="125.5">PCIE_EP_TXN5</text>
<text x="214.3" y="120.4">PCIE_EP_TXN3</text>
<text x="214.3" y="122.9">PCIE_EP_TXN4</text>
<text x="232.4" y="124.1">J46</text>
<text x="232.4" y="121.5">H50</text>
<text x="242.6" y="123.8">PCH_TX_DP_N5</text>
<text x="242.6" y="121.3">PCH_TX_DP_P4</text>
<text x="293.4" y="120">PCH_TX_DP_N9</text>
<text x="293.4" y="122.6">PCH_TX_DP_N10</text>
<text x="293.4" y="125.1">PCH_TX_DP_N11</text>
<text x="315" y="125.1">11</text>
<text x="315" y="122.6">10</text>
<text x="315" y="120">9</text>
<text x="81.5" y="131.4">15</text>
<text x="81.5" y="128.9">14</text>
<text x="81.5" y="126.4">13</text>
<text x="90.2" y="126.4">PCH_RX_DP_N13</text>
<text x="90.2" y="128.9">PCH_RX_DP_N14</text>
<text x="90.2" y="131.4">PCH_RX_DP_N15</text>
<text x="142.2" y="131.4">PCH_RX_DP_P8</text>
<text x="142.2" y="128.9">PCH_RX_DP_P7</text>
<text x="142.2" y="126.4">PCH_RX_DP_P6</text>
<text x="165" y="129.2">C42</text>
<text x="165" y="126.6">D43</text>
<text x="165.1" y="131.7">E41</text>
<text x="171.4" y="130.6">PCIE_EP_RXN7</text>
<text x="171.4" y="128">PCIE_EP_RXN6</text>
<text x="214.3" y="130.6">PCIE_EP_TXN7</text>
<text x="214.3" y="128">PCIE_EP_TXN6</text>
<text x="232.4" y="131.7">P38</text>
<text x="232.4" y="129.2">J41</text>
<text x="232.4" y="126.6">L43</text>
<text x="242.6" y="128.9">PCH_TX_DP_N7</text>
<text x="242.6" y="126.4">PCH_TX_DP_N6</text>
<text x="242.6" y="131.4">PCH_TX_DP_N8</text>
<text x="293.4" y="127.6">PCH_TX_DP_N12</text>
<text x="293.4" y="130.2">PCH_TX_DP_N13</text>
<text x="315" y="130.2">13</text>
<text x="315" y="127.6">12</text>
<text x="142.2" y="136.5">PCH_RX_DP_P10</text>
<text x="142.2" y="134">PCH_RX_DP_P9</text>
<text x="165" y="134.2">C39</text>
<text x="165.1" y="136.8">B37</text>
<text x="171.4" y="135.6">PCIE_EP_RXN9</text>
<text x="171.4" y="133.1">PCIE_EP_RXN8</text>
<text x="214.3" y="135.6">PCIE_EP_TXN9</text>
<text x="214.3" y="133.1">PCIE_EP_TXN8</text>
<text x="232.4" y="136.8">H36</text>
<text x="232.4" y="134.2">H38</text>
<text x="242.6" y="136.5">PCH_TX_DP_P10</text>
<text x="242.6" y="134">PCH_TX_DP_N9</text>
<text x="293.4" y="132.7">PCH_TX_DP_N14</text>
<text x="293.4" y="135.3">PCH_TX_DP_N15</text>
<text x="315" y="135.3">15</text>
<text x="315" y="132.7">14</text>
<text x="142.2" y="139.1">PCH_RX_DP_P11</text>
<text x="142.2" y="141.6">PCH_RX_DP_P12</text>
<text x="165" y="141.9">D33</text>
<text x="165.1" y="139.3">B35</text>
<text x="171.4" y="143.3">PCIE_EP_RXN12</text>
<text x="171.4" y="140.7">PCIE_EP_RXN11</text>
<text x="171.4" y="138.2">PCIE_EP_RXN10</text>
<text x="213.2" y="143.3">PCIE_EP_TXN12</text>
<text x="213.2" y="138.2">PCIE_EP_TXN10</text>
<text x="213.2" y="140.7">PCIE_EP_TXN11</text>
<text x="232.4" y="141.9">L33</text>
<text x="232.4" y="139.3">M36</text>
<text x="242.6" y="141.6">PCH_TX_DP_N12</text>
<text x="242.6" y="139.1">PCH_TX_DP_P11</text>
<text x="142.2" y="144.1">PCH_RX_DP_N13</text>
<text x="142.2" y="146.7">PCH_RX_DP_P14</text>
<text x="142.2" y="149.2">PCH_RX_DP_P15</text>
<text x="165.1" y="149.5">E27</text>
<text x="165.1" y="146.9">E29</text>
<text x="165.1" y="144.4">E31</text>
<text x="171.4" y="148.3">PCIE_EP_RXN14</text>
<text x="171.4" y="145.8">PCIE_EP_RXN13</text>
<text x="213.2" y="148.3">PCIE_EP_TXN14</text>
<text x="213.2" y="145.8">PCIE_EP_TXN13</text>
<text x="232.4" y="149.5">M31</text>
<text x="232.4" y="146.9">H31</text>
<text x="232.4" y="144.4">P33</text>
<text x="242.6" y="146.7">PCH_TX_DP_P14</text>
<text x="242.6" y="149.2">PCH_TX_DP_P15</text>
<text x="242.6" y="144.1">PCH_TX_DP_P13</text>
<text x="56.5" y="153.3">1</text>
<text x="59.7" y="151.3">R257</text>
<text x="59.9" y="153.8">10.5K</text>
<text x="171.4" y="150.9">PCIE_EP_RXN15</text>
<text x="213.2" y="150.9">PCIE_EP_TXN15</text>
<text x="323.9" y="154.3">DNI</text>
<text x="330.2" y="154.3">R128</text>
<text x="350.5" y="154.3">CAD NOTE:</text>
<text x="56.6" y="157.7">2</text>
<text x="59.7" y="158.9">0402</text>
<text x="59.7" y="156.3">1%</text>
<text x="99.4" y="158.2">SH 8</text>
<text x="99.4" y="160.8">SH 8</text>
<text x="119.4" y="156.8">PCIE_EP_CLK100P</text>
<text x="119.4" y="159.4">PCIE_EP_CLK100N</text>
<text x="165" y="159.6">U43</text>
<text x="165" y="157.1">R41</text>
<text x="171.4" y="161">PCIE_EP_CLK100N</text>
<text x="171.4" y="158.5">PCIE_EP_CLK100P</text>
<text x="221.6" y="158.5">RSVD61</text>
<text x="221.6" y="161">RSVD62</text>
<text x="232.4" y="157.1">M41</text>
<text x="232.4" y="159.6">P43</text>
<text x="262.6" y="156.8">RSVD61</text>
<text x="327.8" y="159.6">0</text>
<text x="330.2" y="156.8">1</text>
<text x="334.9" y="159.6">JMPR</text>
<text x="336.6" y="156.8">2</text>
<text x="351.8" y="158.1">THESE RESISTORS MUST BE</text>
<text x="351.8" y="160.7">ACCESSIBLE FOR PROBING.</text>
<text x="119.4" y="164.5">PCIE_EP_ICOMPI</text>
<text x="165" y="164.7">U38</text>
<text x="171.4" y="166.1">PCIE_EP_ICOMPI</text>
<text x="210.3" y="166.1">PCIE_EP_VREF1P8</text>
<text x="232.4" y="164.7">Y44</text>
<text x="262.9" y="167">RSVD62</text>
<text x="304.8" y="164.5">DNI R121</text>
<text x="309.9" y="167">1</text>
<text x="316.3" y="167">2</text>
<text x="325.1" y="162.2">0603</text>
<text x="24.1" y="173.4">CAD NOTE:</text>
<text x="304.8" y="172.3">0603</text>
<text x="307.5" y="169.8">0</text>
<text x="314.6" y="169.8">JMPR</text>
<text x="24.1" y="178.4">* PLACE THIS RESISTOR NEAR PCH</text>
<text x="170.4" y="174.4">CAVE CREEK</text>
<text x="170.4" y="176.9">BGA942</text>
<text x="289.6" y="193.7">PCIE_EP_VREF1P8</text>
<text x="320.2" y="197.7">0</text>
<text x="322.6" y="194.9">1</text>
<text x="322.6" y="192.4">R258</text>
<text x="327.3" y="197.7">JMPR</text>
<text x="329" y="194.9">2</text>
<text x="260.4" y="202.6">1</text>
<text x="264.9" y="201">C81</text>
<text x="264.9" y="203.3">1.0uF</text>
<text x="282" y="202.6">1</text>
<text x="286.5" y="201">C80</text>
<text x="286.5" y="203.3">22UF</text>
<text x="317.5" y="200.3">0603</text>
<text x="260.9" y="209.8">2</text>
<text x="265.2" y="205.4">6.3V</text>
<text x="265.2" y="207.6">20%</text>
<text x="265.2" y="209.7">X5R</text>
<text x="282.4" y="209.8">2</text>
<text x="286.8" y="205.4">6.3V</text>
<text x="286.8" y="207.6">20%</text>
<text x="286.8" y="209.7">X5R</text>
<text x="265.2" y="212">0402</text>
<text x="286.8" y="212">0805</text>
<text x="295.9" y="210.2">CAD NOTE:</text>
<text x="301" y="214">* PLACE THESE PARTS NEAR PCH</text>
<text x="301" y="216.5">* PLACE THIS SIGNAL AWAY FROM THE</text>
<text x="303.5" y="219.1">OTHERS AT LEAST 10 MILS TO 15 MILS</text>
<text x="309.9" y="270.9">DATE</text>
<text x="365.3" y="270.7">SHEET</text>
<text x="386.3" y="270.7">of</text>
</g>
<text font-size="1.8" x="194.8" y="170.4">1 OF 12</text>
<g font-size="1.4">
<text x="308.6" y="234.3">Prepared For:</text>
<text x="359.9" y="234.3">Prepared By:</text>
<text x="308.6" y="252.3">TITLE</text>
<text x="309.1" y="259.2">SIZE</text>
<text x="319.3" y="259.2">DWG NO</text>
<text x="396.2" y="259.2">REV</text>
</g>
</svg>
